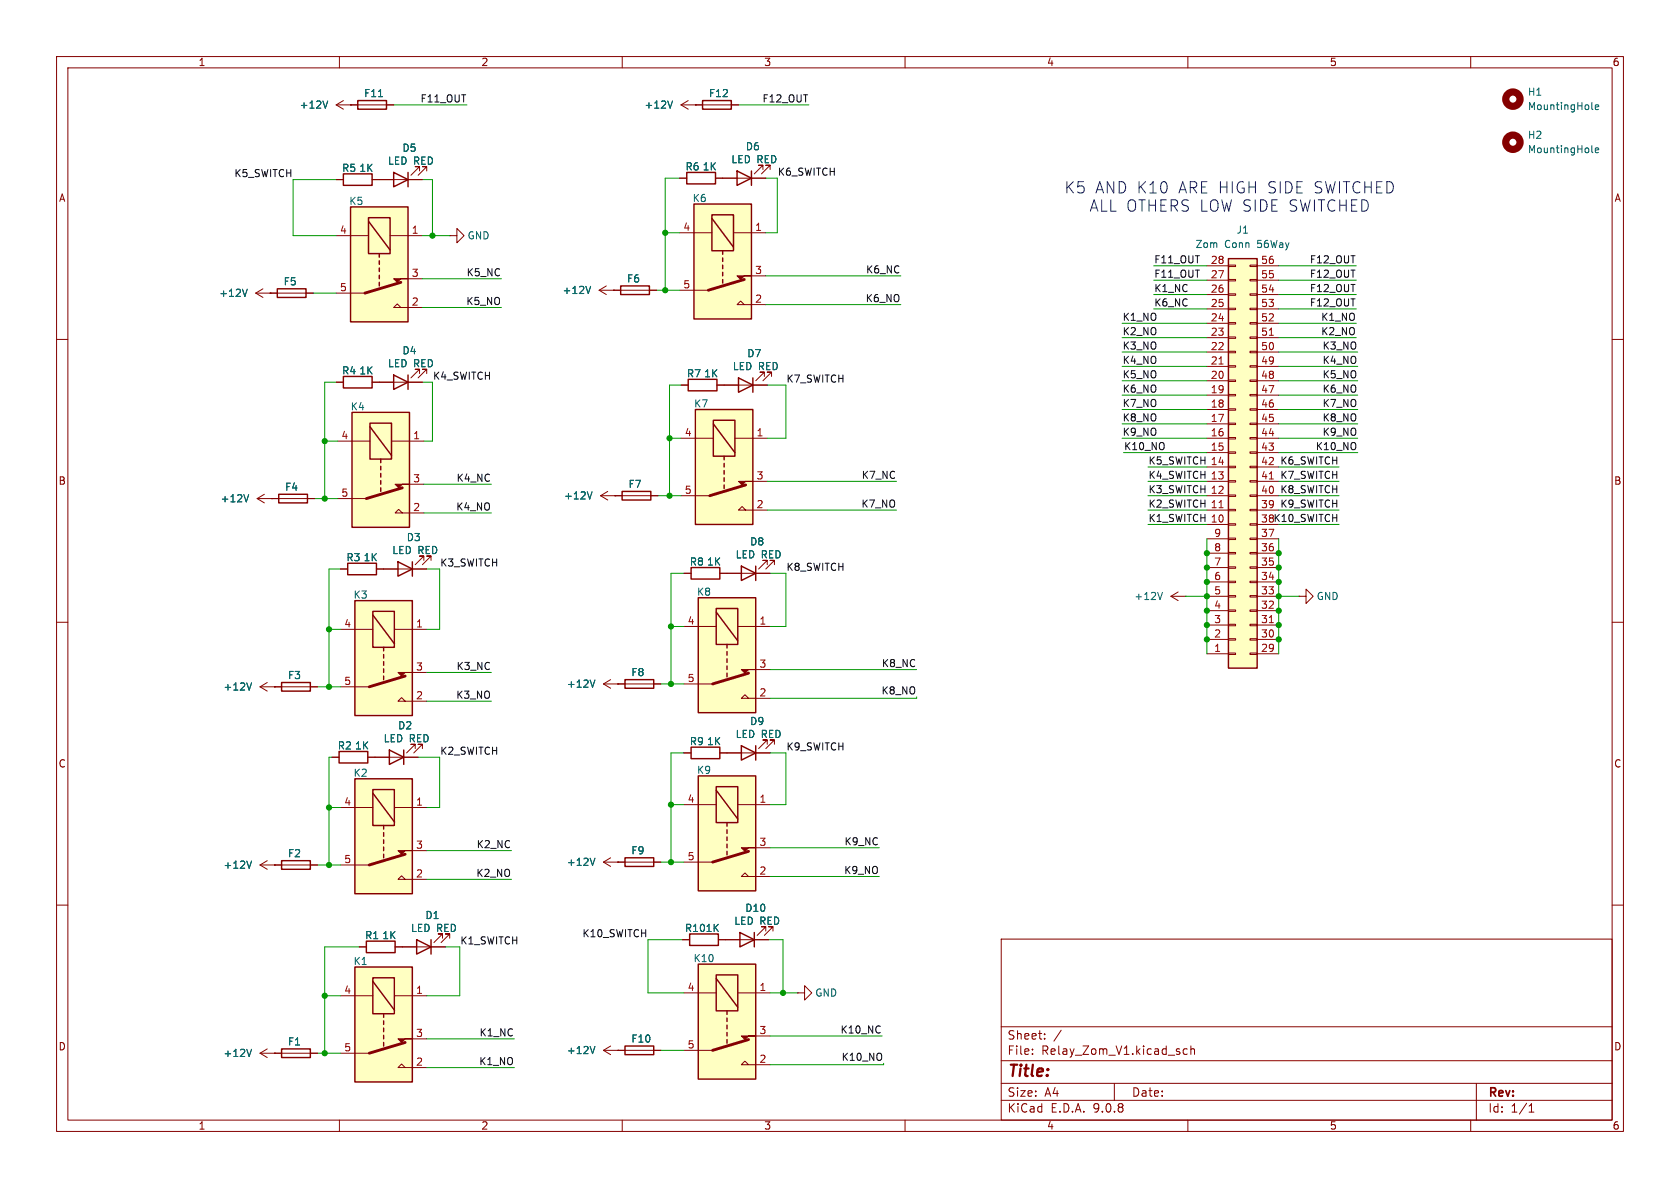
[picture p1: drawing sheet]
<svg xmlns="http://www.w3.org/2000/svg" width="297mm" height="210mm" viewBox="0 0 297 210" stroke-linecap="round" stroke-linejoin="round" font-family="sans-serif">
<g fill="none" stroke="#840000" stroke-width=".18">
<path d="M10 10h277v190h-277zM12 12h273v186h-273zM60 10v2M110 10v2M160 10v2M210 10v2M260 10v2M10 60h2M285 60h2M10 110h2M285 110h2M10 160h2"/>
<path d="M128.3 166.1h7.6M135.4 164.6v-.8h-.8h.8l-1.5 1.6M136.7 164.6v-.8h-.8h.8l-1.6 1.6M177 166h108v32h-108zM285 160h2M60 198v2M110 198v2M160 198v2M177 194.5h108M177 191.5h108M177 187.5h108M177 181.5h108"/>
<path d="M182.5 186.3v.1M182.5 185.5v.1M184.7 183.6v.1M184.7 182.8v.1M187.6 182.1l-1.3 2M197 191.5v3M209.9 185.5l-.4-.1-.3 .3v.4l.1 .2h.6M210 198v2M210.5 185.5l.2-.1 .4 .1 .1 .9M210.5 184.9v1.5M260 198v2M261 191.5v6.5"/>
<path d="M270.3 196.6h.9M270.3 195.5l.4-.4v1.5"/>
</g>
<path d="M130.8 164.8l2.5 1.3-2.5 1.3zM133.3 164.8v2.6" fill="none" stroke="#840000" stroke-width=".25"/>
<path d="M122.9 72.4h10.2v20.3h-10.2z" fill="#ffffc2"/>
<path d="M120.4 77.5h5.7M129.9 77.5h5.7M120.4 87.6h5.1M131.8 90.2l-.6-.7-.6 .7h5M133.1 85.1h2.5" fill="none" stroke="#840000" stroke-width=".18"/>
<path d="M122.9 72.4h10.2v20.3h-10.2zM126.1 74.3h3.8v6.3h-3.8zM126.1 74.9l3.8 5.1M128 80.6v.7M128 81.9v.7M128 83.2v.6M128 84.5v.6M128 85.7v.7" fill="none" stroke="#840000" stroke-width=".25"/>
<path d="M130.6 85.1h2.5h-1.3l-.6 .6z" fill="#840000" stroke="#840000" stroke-width=".18"/>
<path d="M131.8 85.7l-6.3 1.9" fill="none" stroke="#840000" stroke-width=".51"/>
<path d="M123.4 105.7h10.2v20.3h-10.2z" fill="#ffffc2"/>
<g fill="none" stroke="#840000" stroke-width=".18">
<path d="M122.9 18.5h7.7M127.8 31.5h7.6M134.9 30v-.8h-.8h.8l-1.6 1.5M136.1 30v-.8h-.7h.7l-1.5 1.5M128 68.1h7.6M135.1 66.5v-.7h-.7h.7l-1.5 1.5M136.4 66.5v-.7h-.8h.8l-1.5 1.5M106.2 87.6h10.1M106.2 87.6l1.2 .8M107.4 86.9l-1.2 .7M108.7 87.6h.1M120.9 110.7h5.7"/>
<path d="M130.4 110.7h5.7M133.6 118.4h2.5M109.2 120.9h7.6M120.9 120.9h5.1M132.3 123.4l-.6-.6-.6 .6h5M109.2 152.4h7.6M141 175.5h1.2v-1.3l1.3 1.3-1.3 1.3v-1.3M141 175.5h.1"/>
</g>
<g fill="none" stroke="#840000" stroke-width=".25">
<path d="M124.2 17.8h5.1v1.5h-5.1zM130.3 30.2l2.5 1.3-2.5 1.3zM132.8 30.2v2.6M130.6 66.8l2.5 1.3-2.5 1.2zM133.1 66.8v2.5M110 86.9h5.1v1.5h-5.1zM123.4 105.7h10.2v20.3h-10.2zM126.6 107.6h3.8v6.3h-3.8zM126.6 108.2l3.8 5.1M128.5 113.9v.7M128.5 115.2v.6M128.5 116.5v.6"/>
<path d="M128.5 117.7v.7M128.5 119v.6M110.5 120.1h5.1v1.6h-5.1zM110.5 151.6h5.1v1.6h-5.1z"/>
</g>
<path d="M131.1 118.4h2.5h-1.3l-.6 .6z" fill="#840000" stroke="#840000" stroke-width=".18"/>
<path d="M132.3 119l-6.3 1.9" fill="none" stroke="#840000" stroke-width=".51"/>
<path d="M104.7 86.9l-.5 1.3" fill="none" stroke="#006464" stroke-width=".18"/>
<path d="M123.4 137.2h10.2v20.3h-10.2z" fill="#ffffc2"/>
<path d="M135.6 99.8v-.7h-.7h.7l-1.5 1.5M136.9 99.8v-.7h-.8h.8l-1.5 1.5M128.5 101.3h7.6M120.9 142.2h5.7M120.9 152.4h5.1M130.4 142.2h5.7M132.3 154.9l-.6-.6-.6 .6h5M133.6 149.9h2.5M120.6 166.1h1.3M127 166.1h1.3" fill="none" stroke="#840000" stroke-width=".18"/>
<path d="M131.1 100.1l2.5 1.2-2.5 1.3zM133.6 100.1v2.5M123.4 137.2h10.2v20.3h-10.2zM126.6 139.1h3.8v6.3h-3.8zM126.6 139.7l3.8 5.1M128.5 145.4v.7M128.5 146.7v.6M128.5 148v.6M128.5 149.2v.7M128.5 150.5v.6M121.9 165.1h5.1v2h-5.1z" fill="none" stroke="#840000" stroke-width=".25"/>
<path d="M131.1 149.9h2.5h-1.3l-.6 .6z" fill="#840000" stroke="#840000" stroke-width=".18"/>
<path d="M132.3 150.5l-6.3 1.9" fill="none" stroke="#840000" stroke-width=".51"/>
<path d="M123.4 170.4h10.2v20.4h-10.2z" fill="#ffffc2"/>
<g fill="none" stroke="#840000" stroke-width=".18">
<path d="M45.2 51.8l1.3 .8M45.2 51.8h2.6M46.5 51.1l-1.3 .7M47.8 51.8h.1M59.4 67.6h1.3M65.8 67.6h8.9M74.2 66v-.7h-.8h.8l-1.6 1.5M75.4 66v-.7h-.7h.7l-1.5 1.5M120.9 133.1h1.3M127.3 133.1h8.8M135.6 131.6v-.8h-.7h.7l-1.5 1.5M136.9 131.6v-.8h-.8h.8l-1.5 1.5"/>
<path d="M120.9 175.5h5.7M130.4 175.5h5.7M106.7 185.7h10.1M106.7 185.7l1.2 .7M107.9 184.9l-1.2 .8M109.2 185.7h.1M120.9 185.7h5.1M132.3 188.2l-.6-.6-.6 .6h5M133.6 183.1h2.5"/>
</g>
<g fill="none" stroke="#840000" stroke-width=".25">
<path d="M60.7 66.5h5.1v2.1h-5.1zM69.6 66.3l2.5 1.3-2.5 1.2zM72.1 66.3v2.5M122.2 132.1h5.1v2h-5.1zM131.1 131.8l2.5 1.3-2.5 1.3zM133.6 131.8v2.6M123.4 170.4h10.2v20.4h-10.2zM126.6 172.3h3.8v6.4h-3.8zM126.6 173l3.8 5.1M128.5 178.7v.6M128.5 180v.6M110.5 184.9h5.1v1.5h-5.1z"/>
<path d="M128.5 181.2v.7M128.5 182.5v.6M128.5 183.8v.6"/>
</g>
<path d="M131.1 183.1h2.5h-1.3l-.6 .7z" fill="#840000" stroke="#840000" stroke-width=".18"/>
<path d="M132.3 183.8l-6.3 1.9" fill="none" stroke="#840000" stroke-width=".51"/>
<path d="M43.7 51.1l-.4 1.3M105.2 185l-.4 1.3" fill="none" stroke="#006464" stroke-width=".18"/>
<path d="M62.2 72.9h10.2v20.3h-10.2z" fill="#ffffc2"/>
<path d="M120.4 18.5l1.3 .8M120.4 18.5h2.5M121.7 17.8l-1.3 .7M122.9 18.5h.1M59.7 78h5.7M69.2 78h5.7M59.7 88.1h5.1M71.1 90.7l-.6-.7-.7 .7h5.1M72.4 85.6h2.5M229.6 105.4h1.3v-1.3l1.3 1.3-1.3 1.3v-1.3M229.6 105.4h.1" fill="none" stroke="#840000" stroke-width=".18"/>
<path d="M62.2 72.9h10.2v20.3h-10.2zM65.4 74.8h3.8v6.4h-3.8zM65.4 75.4l3.8 5.1M67.3 81.2v.6M67.3 82.4v.7M67.3 83.7v.6M67.3 85v.6M67.3 86.2v.7" fill="none" stroke="#840000" stroke-width=".25"/>
<path d="M69.8 85.6h2.6h-1.3l-.6 .6z" fill="#840000" stroke="#840000" stroke-width=".18"/>
<path d="M71.1 86.2l-6.3 1.9" fill="none" stroke="#840000" stroke-width=".51"/>
<path d="M118.9 17.9l-.4 1.2" fill="none" stroke="#006464" stroke-width=".18"/>
<path d="M217.2 45.7h5v72.4h-5z" fill="#ffffc2"/>
<path d="M63.2 17.8h5.1v1.5h-5.1zM60.7 30.7h5.1v2.1h-5.1zM49 51.1h5.1v1.5h-5.1zM217.2 45.7h5v72.4h-5z" fill="none" stroke="#840000" stroke-width=".25"/>
<g fill="none" stroke="#840000" stroke-width=".18">
<path d="M59.4 18.5l1.3 .8M59.4 18.5h10.2M60.7 17.8l-1.3 .7M62 18.5h.1M59.4 31.8h1.3M65.8 31.8h1.3M47.8 51.8h7.6M79.5 41.7h1.3v-1.3l1.2 1.3-1.2 1.2v-1.2M79.5 41.7h.1M213.4 47h3.8M213.4 49.5h3.8M213.4 52.1h3.8"/>
<path d="M213.4 54.6h3.8M213.4 57.2h3.8M213.4 59.7h3.8M217.2 46.9h1.2v.2h-1.2zM217.2 49.4h1.2v.3h-1.2zM217.2 51.9h1.2v.3h-1.2zM217.2 54.5h1.2v.2h-1.2zM217.2 57h1.2v.3h-1.2zM217.2 59.6h1.2v.2h-1.2zM221 46.9h1.2v.2h-1.2zM221 49.4h1.2v.3h-1.2zM221 51.9h1.2v.3h-1.2z"/>
<path d="M221 54.5h1.2v.2h-1.2zM221 57h1.2v.3h-1.2zM221 59.6h1.2v.2h-1.2zM222.2 47h3.9M222.2 49.5h3.9M222.2 52.1h3.9M222.2 54.6h3.9M222.2 57.2h3.9M222.2 59.7h3.9M213.4 62.2h3.8M213.4 64.8h3.8M213.4 67.3h3.8"/>
<path d="M213.4 69.9h3.8M213.4 72.4h3.8M213.4 74.9h3.8M213.4 77.5h3.8M217.2 62.1h1.2v.3h-1.2zM217.2 64.6h1.2v.3h-1.2zM217.2 67.2h1.2v.2h-1.2zM217.2 69.7h1.2v.3h-1.2zM217.2 72.3h1.2v.2h-1.2zM217.2 74.8h1.2v.3h-1.2zM217.2 77.3h1.2v.3h-1.2zM217.2 79.9h1.2v.2h-1.2z"/>
<path d="M221 62.1h1.2v.3h-1.2zM221 64.6h1.2v.3h-1.2zM221 67.2h1.2v.2h-1.2zM221 69.7h1.2v.3h-1.2zM221 72.3h1.2v.2h-1.2zM221 74.8h1.2v.3h-1.2zM221 77.3h1.2v.3h-1.2zM221 79.9h1.2v.2h-1.2zM222.2 62.2h3.9M222.2 64.8h3.9M222.2 67.3h3.9M222.2 69.9h3.9"/>
<path d="M222.2 72.4h3.9M222.2 74.9h3.9M222.2 77.5h3.9M213.4 80h3.8M213.4 82.6h3.8M213.4 85.1h3.8M213.4 87.6h3.8M213.4 90.2h3.8M213.4 92.7h3.8M213.4 95.3h3.8M213.4 97.8h3.8M217.2 82.4h1.2v.3h-1.2z"/>
<path d="M217.2 85h1.2v.2h-1.2zM217.2 87.5h1.2v.3h-1.2zM217.2 90h1.2v.3h-1.2zM217.2 92.6h1.2v.2h-1.2zM217.2 95.1h1.2v.3h-1.2zM217.2 97.7h1.2v.2h-1.2zM221 82.4h1.2v.3h-1.2zM221 85h1.2v.2h-1.2zM221 87.5h1.2v.3h-1.2zM221 90h1.2v.3h-1.2zM221 92.6h1.2v.2h-1.2zM221 95.1h1.2v.3h-1.2z"/>
<path d="M221 97.7h1.2v.2h-1.2zM222.2 80h3.9M222.2 82.6h3.9M222.2 85.1h3.9M222.2 87.6h3.9M222.2 90.2h3.9M222.2 92.7h3.9M222.2 95.3h3.9M222.2 97.8h3.9M207 105.4h2.5M207 105.4l1.3 .8M208.3 104.6l-1.3 .8"/>
<path d="M209.5 105.4h.1M213.4 100.3h3.8M213.4 102.9h3.8M213.4 105.4h3.8M213.4 108h3.8M213.4 110.5h3.8M213.4 113h3.8M213.4 115.6h3.8M217.2 100.2h1.2v.3h-1.2zM217.2 102.7h1.2v.3h-1.2zM217.2 105.3h1.2v.2h-1.2zM217.2 107.8h1.2v.3h-1.2z"/>
<path d="M217.2 110.4h1.2v.2h-1.2zM217.2 112.9h1.2v.3h-1.2zM217.2 115.4h1.2v.3h-1.2zM221 100.2h1.2v.3h-1.2zM221 102.7h1.2v.3h-1.2zM221 105.3h1.2v.2h-1.2zM221 107.8h1.2v.3h-1.2zM221 110.4h1.2v.2h-1.2zM221 112.9h1.2v.3h-1.2zM221 115.4h1.2v.3h-1.2zM222.2 100.3h3.9M222.2 102.9h3.9"/>
<path d="M222.2 105.4h3.9M222.2 108h3.9M222.2 110.5h3.9M222.2 113h3.9M222.2 115.6h3.9"/>
</g>
<path d="M224.4 59.3h.7M215.5 64.4h.7M215.5 89.8h.7M224.4 84.7h.7M224.4 110.1h.7" fill="none" stroke="#a90000" stroke-width=".18"/>
<path d="M57.9 17.9l-.4 1.2M66.9 17.1h.7M205.5 104.7l-.4 1.3" fill="none" stroke="#006464" stroke-width=".18"/>
<path d="M62 36.6h10.1v20.3h-10.1z" fill="#ffffc2"/>
<g fill="none" stroke="#840000" stroke-width=".18">
<path d="M67.1 31.8h7.6M74.2 30.2v-.7h-.8h.8l-1.6 1.5M75.4 30.2v-.7h-.7h.7l-1.5 1.5M59.4 41.7h5.8M59.4 51.8h5.1M69 41.7h5.7M70.9 54.4l-.7-.7-.6 .7h5.1M72.1 49.3h2.6M105.9 51.3h10.2M105.9 51.3l1.3 .8M107.2 50.5l-1.3 .8M108.5 51.3h.1"/>
<path d="M120.4 68.1h1.3M126.7 68.1h1.3M46 186.2h10.1M46 186.2l1.2 .7M47.2 185.4l-1.2 .8M48.5 186.2h.1"/>
</g>
<g fill="none" stroke="#840000" stroke-width=".25">
<path d="M62 36.6h10.1v20.3h-10.1zM65.2 38.5h3.8v6.3h-3.8zM65.2 39.1l3.8 5.1M69.6 30.5l2.5 1.3-2.5 1.2zM72.1 30.5v2.5M67.1 44.8v.7M67.1 46.1v.6M67.1 47.4v.6M67.1 48.6v.7M67.1 49.9v.6M109.7 50.5h5.1v1.6h-5.1zM121.7 67.1h5v2h-5z"/>
<path d="M49.8 185.4h5.1v1.5h-5.1z"/>
</g>
<path d="M69.6 49.3h2.5h-1.2l-.7 .6z" fill="#840000" stroke="#840000" stroke-width=".18"/>
<path d="M70.9 49.9l-6.4 1.9" fill="none" stroke="#840000" stroke-width=".51"/>
<circle cx="267.5" cy="17.5" r="1.27" fill="none" stroke="#840000" stroke-width="1.3"/>
<path d="M281.4 19.2l.2 .2M282 19l.6-.2v-.2l-.4-.1-.2 .2 .1 .6h.5M104.4 50.6l-.4 1.3M44.5 185.5l-.5 1.3" fill="none" stroke="#006464" stroke-width=".18"/>
<path d="M122.7 36.1h10.1v20.3h-10.1z" fill="#ffffc2"/>
<path d="M120.1 31.5h1.3M126.5 31.5h1.3M120.1 41.1h5.8M120.1 51.3h5.1M129.7 41.1h5.7M131.6 53.8l-.7-.6-.6 .6h5.1M132.8 48.8h2.6M71.1 167.4h7.6M78.2 165.9v-.8h-.7h.7l-1.5 1.5M79.5 165.9v-.8h-.8h.8l-1.5 1.5" fill="none" stroke="#840000" stroke-width=".18"/>
<path d="M121.4 30.5h5.1v2h-5.1zM122.7 36.1h10.1v20.3h-10.1zM125.9 38h3.8v6.3h-3.8zM125.9 38.6l3.8 5.1M127.8 44.3v.7M127.8 45.6v.6M127.8 46.9v.6M127.8 48.1v.7M127.8 49.4v.6M73.7 166.1l2.5 1.3-2.5 1.3zM76.2 166.1v2.6" fill="none" stroke="#840000" stroke-width=".25"/>
<path d="M130.3 48.8h2.5h-1.2l-.7 .6z" fill="#840000" stroke="#840000" stroke-width=".18"/>
<path d="M131.6 49.4l-6.4 1.9" fill="none" stroke="#840000" stroke-width=".51"/>
<path d="M62.7 170.9h10.2v20.4h-10.2z" fill="#ffffc2"/>
<g fill="none" stroke="#840000" stroke-width=".18">
<path d="M74.9 99.1v-.8h-.7h.7l-1.5 1.5M76.2 99.1v-.8h-.8h.8l-1.5 1.5M60.2 100.6h1.3M66.5 100.6h8.9M120.9 101.3h1.3M127.3 101.3h1.2M48.5 152.9h7.6M60.2 176h5.7M63.5 167.4h1.3M69.7 176h5.7M69.8 167.4h1.3M60.2 186.2h5.1"/>
<path d="M71.6 188.7l-.6-.6-.6 .6h5M72.9 183.6h2.5"/>
</g>
<g fill="none" stroke="#840000" stroke-width=".25">
<path d="M61.5 99.6h5v2h-5zM70.4 99.3l2.5 1.3-2.5 1.3zM72.9 99.3v2.6M122.2 100.3h5.1v2.1h-5.1zM49.8 152.1h5.1v1.6h-5.1zM62.7 170.9h10.2v20.4h-10.2zM64.8 166.4h5v2h-5zM65.9 172.8h3.8v6.4h-3.8zM65.9 173.5l3.8 5.1M67.8 179.2v.6M67.8 180.5v.6M67.8 181.7v.7"/>
<path d="M67.8 183v.6M67.8 184.3v.6"/>
</g>
<path d="M70.4 183.6h2.5h-1.3l-.6 .7z" fill="#840000" stroke="#840000" stroke-width=".18"/>
<path d="M71.6 184.3l-6.3 1.9" fill="none" stroke="#840000" stroke-width=".51"/>
<path d="M62.7 137.7h10.2v20.3h-10.2z" fill="#ffffc2"/>
<path d="M45.5 88.1l1.2 .8M45.5 88.1h2.5M46.7 87.4l-1.2 .7M48 88.1h.1M66.3 133.9h7.6M73.4 132.3v-.7h-.8h.8l-1.5 1.5M74.7 132.3v-.7h-.8h.8l-1.5 1.5M60.2 142.7h5.7M60.2 152.9h5.1M69.7 142.7h5.7M71.6 155.4l-.6-.6-.6 .6h5M72.9 150.4h2.5" fill="none" stroke="#840000" stroke-width=".18"/>
<path d="M62.7 137.7h10.2v20.3h-10.2zM65.9 139.6h3.8v6.3h-3.8zM68.8 132.6l2.6 1.3-2.6 1.2zM71.4 132.6v2.5M65.9 140.2l3.8 5.1M67.8 145.9v.7M67.8 147.2v.6M67.8 148.5v.6M67.8 149.7v.7M67.8 151v.6" fill="none" stroke="#840000" stroke-width=".25"/>
<path d="M70.4 150.4h2.5h-1.3l-.6 .6z" fill="#840000" stroke="#840000" stroke-width=".18"/>
<path d="M71.6 151l-6.3 1.9" fill="none" stroke="#840000" stroke-width=".51"/>
<path d="M44 87.4l-.5 1.3" fill="none" stroke="#006464" stroke-width=".18"/>
<path d="M62.7 106.2h10.2v20.3h-10.2z" fill="#ffffc2"/>
<g fill="none" stroke="#840000" stroke-width=".18">
<path d="M62 18.5h.1M62 18.5h1.2M68.3 18.5h1.3M122.9 18.5h.1M122.9 18.5h1.3M129.3 18.5h1.3M59.4 31.8h1.3M65.8 31.8h3.8M72.1 31.8h2.6M120.1 31.5h1.3M126.5 31.5h3.8M132.8 31.5h2.6"/>
<path d="M47.8 51.8h.1M47.8 51.8h1.2M54.1 51.8h1.3M108.5 51.3h.1M108.5 51.3h1.2M114.8 51.3h1.3M59.4 67.6h1.3M65.8 67.6h3.8M72.1 67.6h2.6M120.4 68.1h1.3M126.7 68.1h3.9M133.1 68.1h2.5"/>
<path d="M48 88.1h.1M48 88.1h7.6M108.7 87.6h.1M108.7 87.6h1.3M115.1 87.6h1.2M60.2 111.3h5.7M60.2 100.6h1.3M66.5 100.6h3.9M69.7 111.3h5.7M72.9 118.9h2.5M72.9 100.6h2.5M120.9 101.3h1.3"/>
<path d="M127.3 101.3h3.8M133.6 101.3h2.5M46 121.4h10.1M46 121.4l1.2 .8M47.2 120.7l-1.2 .7M48.5 121.4h.1M58.7 133.9h1.2M60.2 121.4h5.1M65 133.9h3.8M71.4 133.9h2.5M71.6 124l-.6-.7-.6 .7h5M106.7 120.9l1.2 .8"/>
<path d="M106.7 120.9h3.8M107.9 120.1l-1.2 .8M109.2 120.9h.1M115.6 120.9h1.2M120.9 133.1h1.3M127.3 133.1h3.8M133.6 133.1h2.5M46 152.9l1.2 .8M46 152.9h3.8M47.2 152.1l-1.2 .8M48.5 152.9h.1M54.9 152.9h1.2"/>
<path d="M106.7 152.4l1.2 .8M106.7 152.4h3.8M107.9 151.6l-1.2 .8M109.2 152.4h.1M115.6 152.4h1.2M63.5 167.4h1.3M69.8 167.4h3.9M76.2 167.4h2.5M120.6 166.1h1.3M127 166.1h3.8M133.3 166.1h2.6M48.5 186.2h.1"/>
<path d="M48.5 186.2h1.3M54.9 186.2h1.2M109.2 185.7h.1M109.2 185.7h1.3M115.6 185.7h1.2"/>
</g>
<path d="M49.3 87.4h5.1v1.5h-5.1zM62.7 106.2h10.2v20.3h-10.2zM65.9 108.1h3.8v6.3h-3.8zM65.9 108.7l3.8 5.1M67.8 114.4v.7M67.8 115.7v.6M67.8 117v.6M67.8 118.2v.7M67.8 119.5v.6M49.8 120.7h5.1v1.5h-5.1zM59.9 132.8h5.1v2.1h-5.1z" fill="none" stroke="#840000" stroke-width=".25"/>
<path d="M70.4 118.9h2.5h-1.3l-.6 .6z" fill="#840000" stroke="#840000" stroke-width=".18"/>
<path d="M71.6 119.5l-6.3 1.9" fill="none" stroke="#840000" stroke-width=".51"/>
<g fill="none" stroke="#006464" stroke-width=".18">
<path d="M57.9 17.9l-.4 1.2M66.9 17.1h.7M118.9 17.9l-.4 1.2M281.4 26.8l.2 .2M282 26.6l.6-.1v-.3l-.4-.1-.2 .2 .1 .6h.5M43.7 51.1l-.4 1.3M104.4 50.6l-.4 1.3M44 87.4l-.5 1.3M104.7 86.9l-.5 1.3M44.5 120.7l-.5 1.3M105.2 120.2l-.4 1.3M44.5 152.2l-.5 1.3"/>
<path d="M105.2 151.7l-.4 1.3M44.5 185.5l-.5 1.3M105.2 185l-.4 1.3"/>
</g>
<circle cx="267.5" cy="25.1" r="1.27" fill="none" stroke="#840000" stroke-width="1.3"/>
<g fill="none" stroke="#009600" stroke-width=".18">
<path d="M69.6 18.5h12.9M130.6 18.5h12.4M59.4 31.8h-7.6v9.9h7.6M74.7 31.8h1.8v9.9M120.1 31.5h-2.5v19.8M135.4 31.5h2v9.6h-2M55.4 51.8h4M74.7 54.4h13.9M74.7 49.3h13.9M74.7 41.7h4.8M116.1 51.3h4M117.6 41.1h2.5"/>
<path d="M135.4 53.8h23.9M135.4 48.8h23.9M198.4 59.7h15M198.4 57.2h15M204 52.1h9.4M204 49.5h9.4M204 54.6h9.4M204 47h9.4M226.1 52.1h13.7M226.1 59.7h13.7M226.1 49.5h13.7M226.1 54.6h13.7"/>
<path d="M226.1 57.2h13.7M226.1 47h13.7M57.4 78h2.3M59.4 67.6h-2v20.5M74.7 67.6h1.8v10.4h-1.6M118.4 77.5h2M120.4 68.1h-2v19.5M135.6 68.1h3.3v9.4h-3.3M198.4 64.8h15M198.4 77.5h15M198.4 62.2h15M198.4 69.9h15"/>
<path d="M198.4 72.4h15M198.4 67.3h15M198.4 74.9h15M226.1 64.8h13.9M226.1 77.5h13.9M226.1 62.2h13.9M226.1 69.9h13.9M226.1 72.4h13.9M226.1 67.3h13.9M226.1 74.9h13.9M55.6 88.1h4.1M74.9 90.7h12"/>
<path d="M74.9 85.6h12M116.3 87.6h4.1M135.6 85.1h22.9M135.6 90.2h22.9M198.6 80h14.8M202.9 92.7h10.5M202.9 85.1h10.5M202.9 82.6h10.5M202.9 87.6h10.5M202.9 90.2h10.5M213.4 95.3v20.3M226.1 92.7h10.6"/>
<path d="M226.1 95.3v20.3M226.1 85.1h10.6M226.1 80h13.9M226.1 82.6h10.6M226.1 87.6h10.6M226.1 90.2h10.6M58.2 111.3h2M60.2 100.6h-2v20.8M75.4 118.9h11.5M75.4 100.6h2.3v10.7h-2.3M118.6 110.7h2.3M120.9 101.3h-2.3v19.6"/>
<path d="M136.1 101.3h2.8v9.4h-2.8M136.1 118.4h26M209.5 105.4h3.9M226.1 105.4h3.5M56.1 121.4h4.1M58.7 133.9h-.5v19M73.9 133.9h3.8v8.8h-2.3M75.4 124h11.5M116.8 120.9h4.1M120.9 133.1h-2.3v19.3M136.1 133.1h2.8v9.1h-2.8M136.1 123.4h26"/>
<path d="M56.1 152.9h4.1M58.2 142.7h2M75.4 155.4h15M75.4 150.4h15M116.8 152.4h4.1M118.6 142.2h2.3M136.1 149.9h19.3M136.1 154.9h19.3M57.4 176h2.8M63.5 167.4h-6.1v18.8M78.7 167.4h2.6v8.6h-5.9M120.6 166.1h-6v9.4h6.3"/>
<path d="M135.9 166.1h2.5v9.4M136.1 175.5h4.9M56.1 186.2h4.1M75.4 188.7h15.5M75.4 183.6h15.5M116.8 185.7h4.1M136.1 183.1h19.9M156.2 188v.2h-20.1"/>
</g>
<g fill="#009600" stroke="#009600" stroke-width=".18">
<circle cx="58.2" cy="111.3" r=".46"/>
<circle cx="58.2" cy="121.4" r=".46"/>
<circle cx="58.2" cy="142.7" r=".46"/>
<circle cx="57.4" cy="88.1" r=".46"/>
<circle cx="57.4" cy="78" r=".46"/>
<circle cx="118.6" cy="142.2" r=".46"/>
<circle cx="118.6" cy="152.4" r=".46"/>
<circle cx="138.4" cy="175.5" r=".46"/>
<circle cx="118.6" cy="120.9" r=".46"/>
<circle cx="118.6" cy="110.7" r=".46"/>
<circle cx="58.2" cy="152.9" r=".46"/>
<circle cx="57.4" cy="176" r=".46"/>
<circle cx="57.4" cy="186.2" r=".46"/>
<circle cx="76.5" cy="41.7" r=".46"/>
<circle cx="213.4" cy="97.8" r=".46"/>
<circle cx="213.4" cy="113" r=".46"/>
<circle cx="213.4" cy="110.5" r=".46"/>
<circle cx="226.1" cy="113" r=".46"/>
<circle cx="226.1" cy="108" r=".46"/>
<circle cx="226.1" cy="110.5" r=".46"/>
<circle cx="226.1" cy="102.9" r=".46"/>
<circle cx="226.1" cy="105.4" r=".46"/>
<circle cx="226.1" cy="100.3" r=".46"/>
<circle cx="213.4" cy="108" r=".46"/>
<circle cx="213.4" cy="105.4" r=".46"/>
<circle cx="213.4" cy="102.9" r=".46"/>
<circle cx="213.4" cy="100.3" r=".46"/>
<circle cx="226.1" cy="97.8" r=".46"/>
<circle cx="118.4" cy="77.5" r=".46"/>
<circle cx="117.6" cy="51.3" r=".46"/>
<circle cx="117.6" cy="41.1" r=".46"/>
<circle cx="118.4" cy="87.6" r=".46"/>
</g>
<g font-size="2.8" fill="#0000c2">
<text x="188.1" y="34.4">K5</text>
<text x="193.6" y="34.4">AND K10</text>
<text x="208.4" y="34.4">ARE HIGH SIDE SWITCHED</text>
<text x="192.5" y="37.6">ALL OTHERS LOW SIDE SWITCHED</text>
</g>
<text font-size="2.8" fill="#840000" x="178" y="190.9">Title:</text>
<g font-size="2.1" fill="#840000">
<text x="178" y="184">Sheet:</text>
<text x="178" y="186.7">File:</text>
<text x="184.1" y="186.7">Relay_Zom_V1.kicad_sch</text>
<text x="178" y="196.9">KiCad</text>
<text x="178" y="194.1">Size:</text>
<text x="184.7" y="194.1">A4</text>
<text x="185.7" y="196.9">E.D.A.</text>
<text x="193.3" y="196.9">9.0.8</text>
<text x="200" y="194.1">Date:</text>
<text x="263" y="194.3">Rev:</text>
<text x="263" y="196.9">Id:</text>
<text x="267.1" y="196.9">1/1</text>
</g>
<g font-size="1.8" fill="#840000">
<text x="35" y="11.9">1</text>
<text x="85" y="11.9">2</text>
<text x="135" y="11.9">3</text>
<text x="185" y="11.9">4</text>
<text x="235" y="11.9">5</text>
<text x="285" y="11.9">6</text>
<text x="10.3" y="35.9">A</text>
<text x="285.3" y="35.9">A</text>
<text x="10.3" y="85.9">B</text>
<text x="285.3" y="85.9">B</text>
<text x="10.3" y="135.9">C</text>
<text x="285.3" y="135.9">C</text>
<text x="10.3" y="185.9">D</text>
<text x="285.3" y="185.9">D</text>
<text x="35" y="199.9">1</text>
<text x="85" y="199.9">2</text>
<text x="135" y="199.9">3</text>
<text x="185" y="199.9">4</text>
<text x="235" y="199.9">5</text>
<text x="285" y="199.9">6</text>
</g>
<g font-size="1.8" fill="#006464">
<text x="64.3" y="17.4">F11</text>
<text x="125.2" y="17.4">F12</text>
<text x="270" y="17.1">H1</text>
<text x="52.9" y="19.4">+12V</text>
<text x="113.8" y="19.4">+12V</text>
<text x="270" y="19.7">MountingHole</text>
<text x="68.5" y="29.3">LED RED</text>
<text x="71" y="27">D5</text>
<text x="129.2" y="29.1">LED RED</text>
<text x="131.8" y="26.8">D6</text>
<text x="270" y="24.7">H2</text>
<text x="270" y="27.3">MountingHole</text>
<text x="60.4" y="30.6">R5</text>
<text x="63.4" y="30.6">1K</text>
<text x="121.1" y="30.3">R6</text>
<text x="122.4" y="35.9">K6</text>
<text x="124.1" y="30.3">1K</text>
<text x="61.7" y="36.4">K5</text>
<text x="218.5" y="41.5">J1</text>
<text x="82.6" y="42.5">GND</text>
<text x="211.3" y="44">Zom</text>
<text x="216.5" y="44">Conn</text>
<text x="222.4" y="44">56Way</text>
<text x="38.6" y="52.7">+12V</text>
<text x="50" y="50.6">F5</text>
<text x="99.4" y="52.2">+12V</text>
<text x="110.8" y="50.1">F6</text>
<text x="68.5" y="65.1">LED RED</text>
<text x="71" y="62.8">D4</text>
<text x="129.5" y="65.6">LED RED</text>
<text x="132" y="63.3">D7</text>
<text x="60.4" y="66.4">R4</text>
<text x="63.4" y="66.4">1K</text>
<text x="121.3" y="66.9">R7</text>
<text x="124.4" y="66.9">1K</text>
<text x="61.9" y="72.7">K4</text>
<text x="122.6" y="72.2">K7</text>
<text x="38.9" y="89">+12V</text>
<text x="50.3" y="87">F4</text>
<text x="99.6" y="88.5">+12V</text>
<text x="111" y="86.5">F7</text>
<text x="71.8" y="95.9">D3</text>
<text x="61.1" y="99.4">R3</text>
<text x="64.2" y="99.4">1K</text>
<text x="69.3" y="98.1">LED RED</text>
<text x="121.8" y="100.2">R8</text>
<text x="124.9" y="100.2">1K</text>
<text x="130" y="98.9">LED RED</text>
<text x="132.5" y="96.6">D8</text>
<text x="62.4" y="106">K3</text>
<text x="123.1" y="105.5">K8</text>
<text x="200.4" y="106.3">+12V</text>
<text x="232.7" y="106.3">GND</text>
<text x="111.5" y="119.7">F8</text>
<text x="39.4" y="122.3">+12V</text>
<text x="50.8" y="120.2">F3</text>
<text x="100.1" y="121.8">+12V</text>
<text x="67.7" y="131.4">LED RED</text>
<text x="70.3" y="129.1">D2</text>
<text x="121.8" y="131.9">R9</text>
<text x="124.9" y="131.9">1K</text>
<text x="130" y="130.7">LED RED</text>
<text x="132.5" y="128.4">D9</text>
<text x="59.6" y="132.7">R2</text>
<text x="62.4" y="137.5">K2</text>
<text x="62.7" y="132.7">1K</text>
<text x="123.1" y="137">K9</text>
<text x="39.4" y="153.8">+12V</text>
<text x="50.8" y="151.7">F2</text>
<text x="100.1" y="153.3">+12V</text>
<text x="111.5" y="151.2">F9</text>
<text x="131.7" y="161.4">D10</text>
<text x="64.4" y="166.2">R1</text>
<text x="67.5" y="166.2">1K</text>
<text x="72.6" y="164.9">LED RED</text>
<text x="75.1" y="162.7">D1</text>
<text x="121" y="164.9">R10</text>
<text x="124.6" y="164.9">1K</text>
<text x="129.7" y="163.7">LED RED</text>
<text x="62.4" y="170.8">K1</text>
<text x="122.5" y="170.3">K10</text>
<text x="144" y="176.4">GND</text>
<text x="50.8" y="185">F1</text>
<text x="111.5" y="184.5">F10</text>
<text x="39.4" y="187">+12V</text>
<text x="100.1" y="186.5">+12V</text>
</g>
<g font-size="1.8" fill="#0f0f0f">
<text x="74.2" y="18.2">F11_OUT</text>
<text x="134.7" y="18.2">F12_OUT</text>
<text x="41.3" y="31.4">K5_SWITCH</text>
<text x="137.4" y="31.1">K6_SWITCH</text>
<text x="204" y="46.6">F11_OUT</text>
<text x="231.5" y="46.6">F12_OUT</text>
<text x="82.4" y="48.9">K5_NC</text>
<text x="152.9" y="53.5">K6_NO</text>
<text x="153" y="48.4">K6_NC</text>
<text x="204" y="51.7">K1_NC</text>
<text x="204" y="49.2">F11_OUT</text>
<text x="231.5" y="49.2">F12_OUT</text>
<text x="231.5" y="51.7">F12_OUT</text>
<text x="82.3" y="54">K5_NO</text>
<text x="198.4" y="56.8">K1_NO</text>
<text x="198.4" y="59.3">K2_NO</text>
<text x="204" y="54.3">K6_NC</text>
<text x="231.5" y="54.3">F12_OUT</text>
<text x="233.5" y="56.8">K1_NO</text>
<text x="233.5" y="59.3">K2_NO</text>
<text x="198.4" y="64.4">K4_NO</text>
<text x="198.4" y="61.9">K3_NO</text>
<text x="233.7" y="64.4">K4_NO</text>
<text x="233.7" y="61.9">K3_NO</text>
<text x="76.5" y="67.2">K4_SWITCH</text>
<text x="138.9" y="67.7">K7_SWITCH</text>
<text x="198.4" y="69.5">K6_NO</text>
<text x="198.4" y="67">K5_NO</text>
<text x="233.7" y="69.5">K6_NO</text>
<text x="233.7" y="67">K5_NO</text>
<text x="198.4" y="74.6">K8_NO</text>
<text x="198.4" y="72">K7_NO</text>
<text x="198.4" y="77.1">K9_NO</text>
<text x="233.7" y="72">K7_NO</text>
<text x="233.7" y="74.6">K8_NO</text>
<text x="233.7" y="77.1">K9_NO</text>
<text x="198.6" y="79.7">K10_NO</text>
<text x="202.9" y="82.2">K5_SWITCH 14</text>
<text x="226.2" y="82.2">K6_SWITCH</text>
<text x="232.5" y="79.7">K10_NO</text>
<text x="80.6" y="85.2">K4_NC</text>
<text x="152.2" y="89.8">K7_NO</text>
<text x="152.2" y="84.7">K7_NC</text>
<text x="202.9" y="87.3">K3_SWITCH 12</text>
<text x="202.9" y="89.8">K2_SWITCH 11</text>
<text x="202.9" y="84.7">K4_SWITCH 13</text>
<text x="226.2" y="89.8">K9_SWITCH</text>
<text x="226.2" y="87.3">K8_SWITCH</text>
<text x="226.2" y="84.7">K7_SWITCH</text>
<text x="80.6" y="90.3">K4_NO</text>
<text x="202.9" y="92.4">K1_SWITCH 10</text>
<text x="222.8" y="92.5">38K10_SWITCH</text>
<text x="77.7" y="100.2">K3_SWITCH</text>
<text x="138.9" y="101">K8_SWITCH</text>
<text x="80.6" y="118.5">K3_NC</text>
<text x="155.8" y="118">K8_NC</text>
<text x="80.6" y="123.6">K3_NO</text>
<text x="77.7" y="133.5">K2_SWITCH</text>
<text x="138.9" y="132.7">K9_SWITCH</text>
<text x="149.2" y="149.5">K9_NC</text>
<text x="84.1" y="155.1">K2_NO</text>
<text x="84.2" y="150">K2_NC</text>
<text x="149.1" y="154.6">K9_NO</text>
<text x="81.3" y="167">K1_SWITCH</text>
<text x="102.9" y="165.8">K10_SWITCH</text>
<text x="84.7" y="183.3">K1_NC</text>
<text x="148.5" y="182.8">K10_NC</text>
<text x="84.6" y="188.4">K1_NO</text>
<text x="148.7" y="187.6">K10_NO</text>
</g>
<g font-size="1.8" fill="#a90000">
<text x="60" y="41.4">4</text>
<text x="72.7" y="41.4">1</text>
<text x="120.7" y="40.9">4</text>
<text x="133.4" y="40.9">1</text>
<text x="214" y="46.7">28</text>
<text x="222.8" y="46.7">56</text>
<text x="60" y="51.6">5</text>
<text x="72.7" y="49">3</text>
<text x="120.7" y="51.1">5</text>
<text x="133.4" y="48.5">3</text>
<text x="133.4" y="53.6">2</text>
<text x="214" y="49.3">27</text>
<text x="214" y="51.8">26</text>
<text x="222.8" y="49.3">55</text>
<text x="222.8" y="51.8">54</text>
<text x="72.7" y="54.1">2</text>
<text x="214" y="54.4">25</text>
<text x="214" y="56.9">24</text>
<text x="214" y="59.4">23</text>
<text x="222.8" y="54.4">53</text>
<text x="222.8" y="56.9">52</text>
<text x="222.8" y="59.4">51</text>
<text x="214" y="62">22</text>
<text x="214" y="64.5">21</text>
<text x="222.8" y="62">50</text>
<text x="222.8" y="64.5">49</text>
<text x="214" y="67.1">20</text>
<text x="214" y="69.6">19</text>
<text x="222.8" y="67.1">48</text>
<text x="222.8" y="69.6">47</text>
<text x="60.3" y="77.7">4</text>
<text x="73" y="77.7">1</text>
<text x="121" y="77.2">4</text>
<text x="133.7" y="77.2">1</text>
<text x="214" y="72.1">18</text>
<text x="214" y="74.7">17</text>
<text x="214" y="77.2">16</text>
<text x="222.8" y="72.1">46</text>
<text x="222.8" y="74.7">45</text>
<text x="222.8" y="77.2">44</text>
<text x="214" y="79.8">15</text>
<text x="222.8" y="79.8">43</text>
<text x="222.8" y="82.3">42</text>
<text x="60.3" y="87.9">5</text>
<text x="73" y="85.3">3</text>
<text x="121" y="87.4">5</text>
<text x="133.7" y="84.8">3</text>
<text x="133.7" y="89.9">2</text>
<text x="222.8" y="84.8">41</text>
<text x="222.8" y="87.4">40</text>
<text x="222.8" y="89.9">39</text>
<text x="73" y="90.4">2</text>
<text x="214.6" y="95">9</text>
<text x="222.8" y="95">37</text>
<text x="214.6" y="97.5">8</text>
<text x="214.6" y="100.1">7</text>
<text x="222.8" y="97.5">36</text>
<text x="222.8" y="100.1">35</text>
<text x="214.6" y="102.6">6</text>
<text x="214.6" y="105.2">5</text>
<text x="214.6" y="107.7">4</text>
<text x="222.8" y="102.6">34</text>
<text x="222.8" y="105.2">33</text>
<text x="222.8" y="107.7">32</text>
<text x="60.8" y="111">4</text>
<text x="73.5" y="111">1</text>
<text x="121.5" y="110.5">4</text>
<text x="134.2" y="110.5">1</text>
<text x="214.6" y="110.2">3</text>
<text x="214.6" y="112.8">2</text>
<text x="222.8" y="110.2">31</text>
<text x="222.8" y="112.8">30</text>
<text x="73.5" y="118.6">3</text>
<text x="134.2" y="118.1">3</text>
<text x="214.6" y="115.3">1</text>
<text x="222.8" y="115.3">29</text>
<text x="60.8" y="121.2">5</text>
<text x="73.5" y="123.7">2</text>
<text x="121.5" y="120.7">5</text>
<text x="134.2" y="123.2">2</text>
<text x="60.8" y="142.5">4</text>
<text x="73.5" y="142.5">1</text>
<text x="121.5" y="142">4</text>
<text x="134.2" y="142">1</text>
<text x="134.2" y="149.6">3</text>
<text x="60.8" y="152.7">5</text>
<text x="73.5" y="150.1">3</text>
<text x="73.5" y="155.2">2</text>
<text x="121.5" y="152.1">5</text>
<text x="134.2" y="154.7">2</text>
<text x="60.8" y="175.8">4</text>
<text x="73.5" y="175.8">1</text>
<text x="121.5" y="175.3">4</text>
<text x="134.2" y="175.3">1</text>
<text x="60.8" y="185.9">5</text>
<text x="73.5" y="183.4">3</text>
<text x="121.5" y="185.4">5</text>
<text x="134.2" y="182.9">3</text>
<text x="73.5" y="188.5">2</text>
<text x="134.2" y="188">2</text>
</g>
<text font-size="1.8" fill="#009600" x="155.7" y="122.8">K8_NO</text>
</svg>
